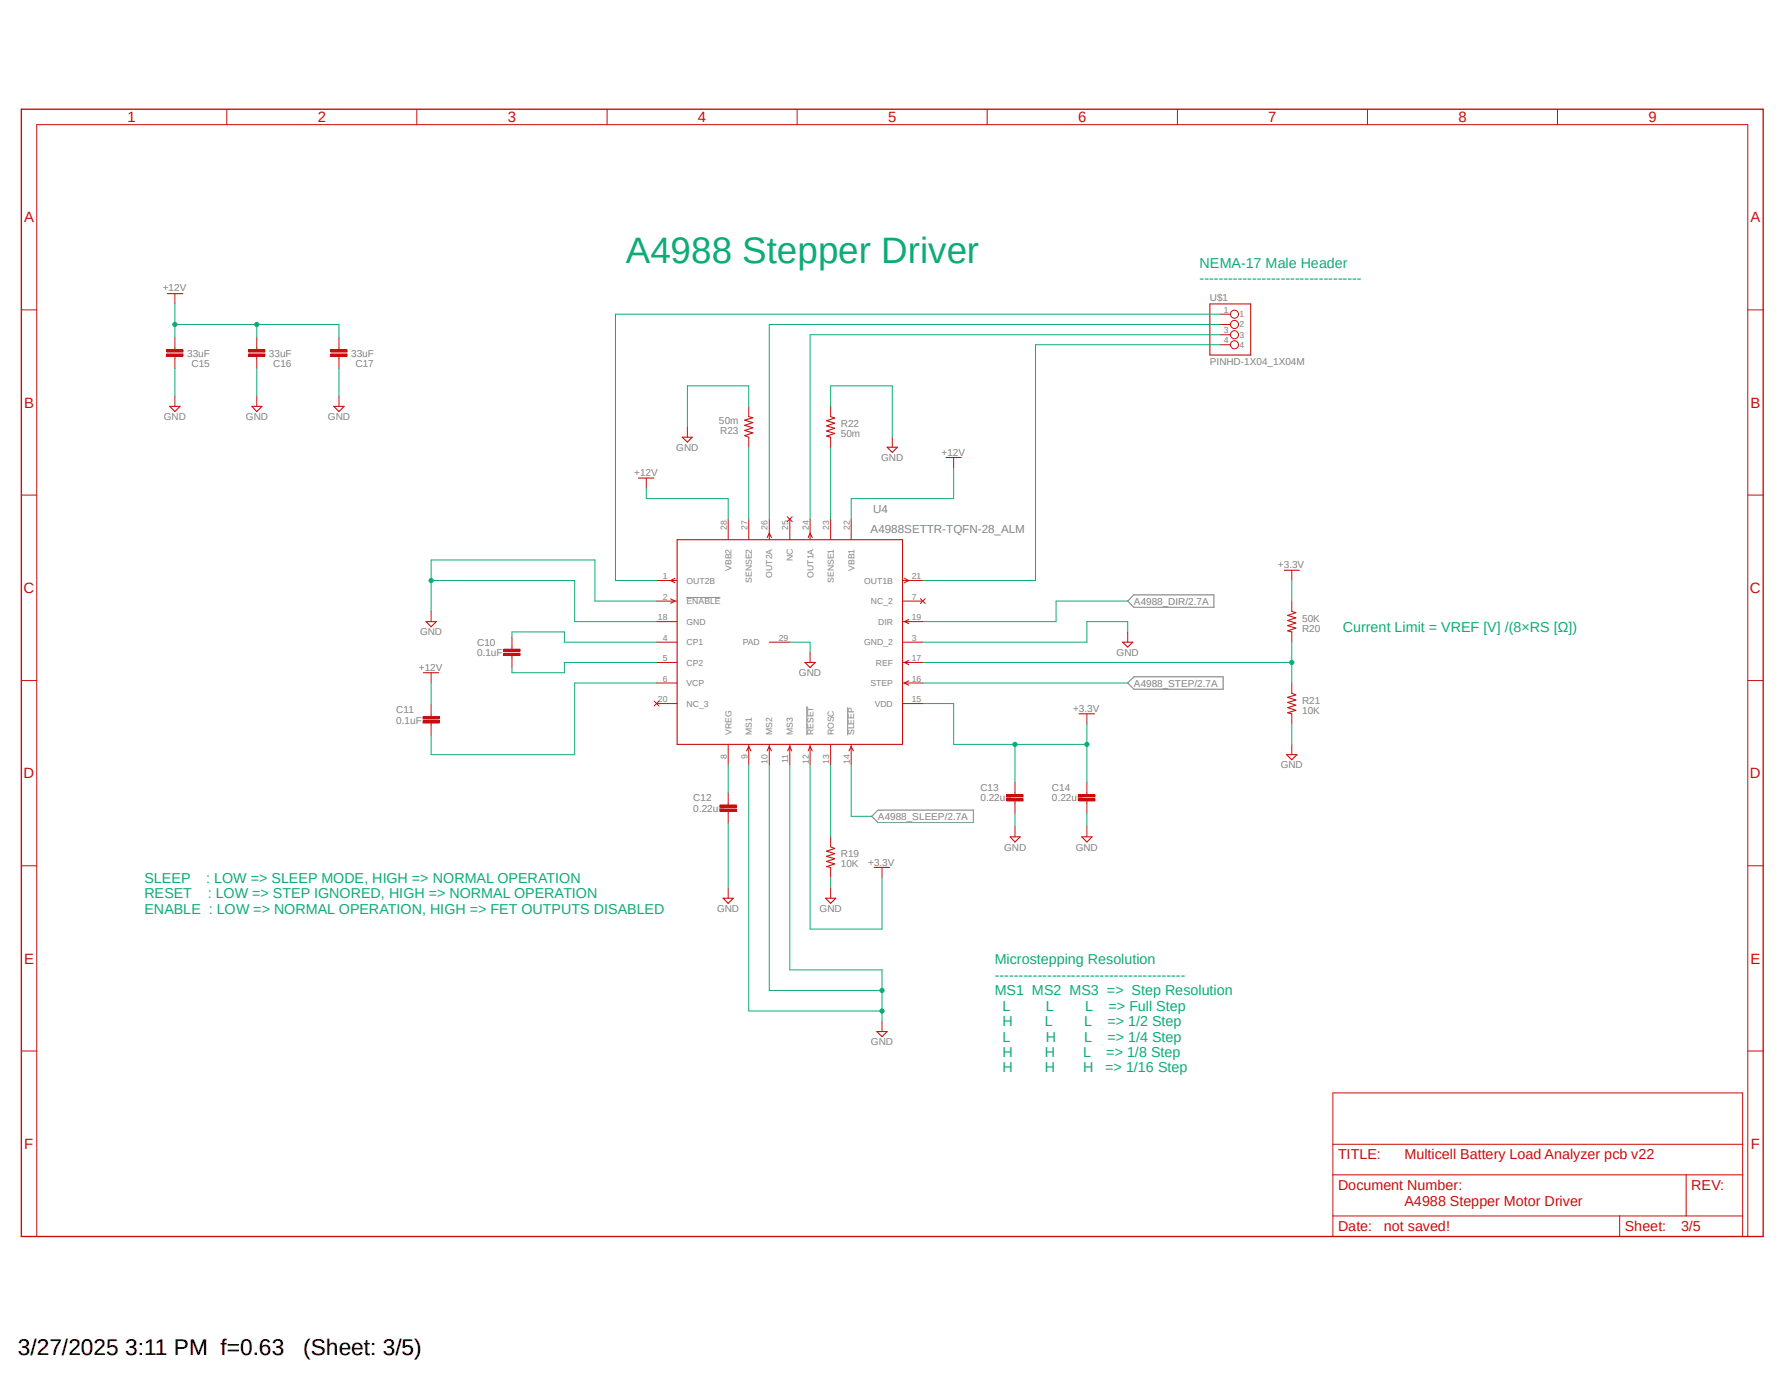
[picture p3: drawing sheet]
<svg xmlns="http://www.w3.org/2000/svg" width="279mm" height="216mm" viewBox="0 0 279 216" stroke-linecap="round" stroke-linejoin="round" font-family="sans-serif">
<path d="M3 16.9l273.4 177.1M276.4 16.9l-273.4 177.1" fill="none" stroke="#fff" stroke-width=".16"/>
<path d="M107.5 93.6h5.3M126.4 110.6v4.5M132.8 110.7v4.4" fill="none" stroke="#808080" stroke-width=".16"/>
<path d="M176.6 94.1l1-1h12.5v2h-12.5zM176.6 106.9l1-.9h14v1.9h-14zM137.5 126.8h14.9v2h-14.9l-1-1z" fill="none" stroke="#808080" stroke-width=".17"/>
<path d="M3.3 17.1h272.8v176.5h-272.8z" fill="none" stroke="#c90d0c" stroke-width=".21"/>
<g fill="none" stroke="#c90d0c" stroke-width=".16">
<path d="M35.5 17.1v2.4M65.3 17.1v2.4M95.1 17.1v2.4M124.8 17.1v2.4M154.6 17.1v2.4M184.4 17.1v2.4M214.2 17.1v2.4M243.9 17.1v2.4M3.3 48.5h2.5M26.1 54.8h2.6v.3h-2.6zM26.1 55.4h2.6v.4h-2.6zM27.4 46v1.6"/>
<path d="M27.4 52.9v1.9M27.4 55.8v1.9M38.9 54.8h2.6v.3h-2.6zM38.9 55.4h2.6v.4h-2.6zM40.2 52.9v1.9M40.2 55.8v1.9M51.8 54.8h2.6v.3h-2.6zM51.8 55.4h2.6v.4h-2.6zM53.1 52.9v1.9M53.1 55.8v1.9M191.1 49.2h1.6M191.1 50.8h1.6"/>
<path d="M191.1 52.4h1.6M191.1 54h1.6M273.7 48.5h2.4M3.3 77.5h2.5M27.4 62v1.6M40.2 62v1.6M53.1 62v1.6M101.2 74.8v1.7M107.7 66.8v1.7M117.3 63.6v1.6M117.3 68.5v1.5M130.1 63.6v1.6"/>
<path d="M130.1 68.5v1.5M139.7 68.5v1.5M149.4 71.6v1.6M273.7 77.5h2.4M67.5 95.7v1.6M80.2 99.7v1.9M102.8 94.1h3.2M102.8 97.3h3.2M102.8 90.9h3.2M114 81.3v3.2M117.3 81.3v3.2M120.5 81.3v3.2"/>
<path d="M123.3 80.9l.8 .8M123.7 81.3v3.2M124.1 80.9l-.8 .8M126.9 81.3v3.2M130.1 81.3v3.2M133.3 81.3v3.2M141.4 94.1h3.1M141.4 97.3h3.1M141.4 90.9h3.1M144.1 93.7l.8 .8M144.9 93.7l-.8 .8M176.6 98.9v1.6"/>
<path d="M202.3 89.3v1.6M202.3 94.1v1.6M202.3 98.9v1.6M3.3 106.6h2.5M66.3 112.9h2.5v.3h-2.5zM66.3 112.2h2.5v.4h-2.5zM67.5 105.3v1.6M67.5 110.3v1.9M67.5 113.2v1.9M78.9 102.3h2.5v.3h-2.5zM78.9 101.6h2.5v.4h-2.5zM80.2 102.6v1.9"/>
<path d="M102.4 109.8l.8 .7M102.8 100.5h3.2M102.8 103.7h3.2M102.8 106.9h3.2M102.8 110.2h3.2M103.2 109.8l-.8 .7M114 116.5v3.3M117.3 116.5v3.3M120.5 100.5h3.2M120.5 116.5v3.3M123.7 116.5v3.3M126.9 102.1v1.6"/>
<path d="M126.9 116.5v3.3M130.1 116.5v3.3M133.3 116.5v3.3M141.4 100.5h3.1M141.4 103.7h3.1M141.4 106.9h3.1M141.4 110.2h3.1M170.2 111.8v1.6M202.3 106.9v1.6M202.3 111.8v1.6M202.3 116.5v1.7M273.7 106.6h2.4"/>
<path d="M3.3 135.6h2.5M112.8 126.7h2.5v.3h-2.5zM112.8 126h2.5v.4h-2.5zM114 124.1v1.9M114 127v1.9M114 139v1.6M130.1 131v1.6M130.1 135.8v1.6M130.1 139v1.6M138.1 135.8v1.6M157.7 125.1h2.5v.3h-2.5zM157.7 124.4h2.5v.4h-2.5z"/>
<path d="M159 122.5v1.9M159 125.4v1.9M159 129.4v1.6M169 125.1h2.5v.3h-2.5zM169 124.4h2.5v.4h-2.5zM170.2 122.5v1.9M170.2 125.4v1.9M170.2 129.4v1.6M273.7 135.6h2.4M138.1 159.9v1.6M3.3 164.5h2.5M208.7 171.1h64.2v22.5h-64.2z"/>
<path d="M208.7 179.2h64.2M273.7 164.5h2.4M5.8 193.6v-174.1h267.9v174.1M208.7 183.9h64.2M208.7 190.4h64.2M253.7 190.4v3.2M264.1 183.9v6.5"/>
<circle cx="193.3" cy="52.4" r=".63"/>
<circle cx="193.3" cy="49.2" r=".63"/>
<circle cx="193.3" cy="50.8" r=".63"/>
<circle cx="193.3" cy="54" r=".63"/>
</g>
<g fill="none" stroke="#c90d0c" stroke-width=".34">
<path d="M26.1 54.9h2.6M26.1 55.6h2.6M38.9 54.9h2.6M38.9 55.6h2.6M51.8 54.9h2.6M51.8 55.6h2.6M66.3 113h2.5M66.3 112.4h2.5M78.9 102.4h2.5M78.9 101.8h2.5M112.8 126.8h2.5M112.8 126.2h2.5"/>
<path d="M157.7 125.2h2.5M157.7 124.6h2.5M169 125.2h2.5M169 124.6h2.5"/>
</g>
<g fill="none" stroke="#c90d0c" stroke-width=".17">
<path d="M26.2 46h2.4M189.5 47.6h6.4v8h-6.4zM26.6 63.6h1.6l-.8 .8zM39.5 63.6h1.5l-.8 .8zM52.3 63.6h1.6l-.8 .8zM100 74.8h2.4M106.8 68.5h1.6l-.7 .7zM117.3 65.2l.6 .2-1.3 .4 1.3 .4-1.3 .4 1.3 .4-1.3 .4 1.3 .4-1.3 .4 .7 .3M130.1 65.2l.6 .2-1.2 .5 1.2 .4-1.2 .4 1.2 .4-1.2 .4 1.2 .4-1.2 .4 .6 .2M138.9 70h1.6l-.8 .8zM148.2 71.6h2.3M66.7 97.3h1.6l-.8 .8z"/>
<path d="M105 93.8l.7 .3-.7 .3M105.7 90.6l-.7 .3 .7 .3M106 84.5h35.4v32h-35.4zM120.1 84.2l.4-.7 .3 .7M126.6 84.2l.3-.7 .3 .7M141.6 90.6l.7 .3-.7 .3M142.3 97l-.7 .3 .7 .3M201.1 89.3h2.4M202.3 95.7l.6 .2-1.2 .5 1.2 .3-1.2 .5 1.2 .3-1.2 .5 1.2 .3-1.2 .5 .6 .1M66.3 105.3h2.4M116.9 117.6l.4-.7 .3 .7M120.1 117.6l.4-.7 .3 .7"/>
<path d="M123.4 117.6l.3-.7 .3 .7M126.1 103.7h1.6l-.8 .8zM126.6 117.6l.3-.7 .3 .7M133 117.6l.3-.7 .3 .7M142.3 106.6l-.7 .3 .7 .4M142.3 103.4l-.7 .3 .7 .4M169 111.8h2.4M175.8 100.5h1.6l-.8 .8zM201.5 118.2h1.6l-.8 .8zM202.3 108.5l.6 .3-1.2 .4 1.2 .4-1.2 .4 1.2 .4-1.2 .4 1.2 .4-1.2 .4 .6 .2M130.1 132.6l.6 .2-1.2 .5 1.2 .3-1.2 .5 1.2 .4-1.2 .4 1.2 .4-1.2 .4 .6 .1M136.9 135.8h2.4"/>
<path d="M158.2 131h1.6l-.8 .8zM169.4 131h1.6l-.8 .8zM113.2 140.6h1.7l-.9 .8zM129.3 140.6h1.6l-.8 .8zM137.3 161.5h1.6l-.8 .8z"/>
</g>
<path d="M67.5 90.9h22.5v6.4h12.8M80.2 99.7v-.8h8.2v1.6h14.4M102.8 94.1h-9.6v-6.4h-25.7v8M102.8 103.7h-14.4v1.6h-8.2v-.8" fill="none" stroke="#0dab76" stroke-width=".16"/>
<circle cx="67.5" cy="90.9" r=".33" fill="#0dab76"/>
<g fill="none" stroke="#0dab76" stroke-width=".16">
<path d="M27.4 57.7v4.3M40.2 57.7v4.3M53.1 57.7v4.3M117.3 63.6v-3.2h-9.6v6.4M130.1 63.6v-3.2h9.6v8.1M176.6 98.9v-1.6h-6.4v3.2h-25.7M117.3 119.8v38.5h20.8M120.5 119.8v35.3h17.6v4.8M123.7 100.5h3.2v1.6M202.3 113.4v3.1M114 128.9v10.1M130.1 137.4v1.6"/>
<path d="M159 127.3v2.1M170.2 127.3v2.1"/>
<circle cx="67.5" cy="90.9" r=".33"/>
</g>
<circle cx="138.1" cy="158.3" r=".33" fill="#0dab76"/>
<g fill="none" stroke="#0dab76" stroke-width=".16">
<path d="M123.7 119.8v32h14.4v3.3"/>
<circle cx="138.1" cy="158.3" r=".33"/>
</g>
<circle cx="138.1" cy="155.1" r=".33" fill="#0dab76"/>
<g fill="none" stroke="#0dab76" stroke-width=".16">
<path d="M191.1 52.4h-64.2v28.9M117.3 70v11.3M130.1 70v11.3M114 119.8v4.3M130.1 119.8v11.2M144.5 106.9h32.1M144.5 103.7h57.8M202.3 100.5v6.4"/>
<circle cx="138.1" cy="155.1" r=".33"/>
</g>
<circle cx="202.3" cy="103.7" r=".33" fill="#0dab76"/>
<g fill="none" stroke="#0dab76" stroke-width=".16">
<path d="M27.4 47.6v5.3M27.4 50.8h25.7v2.1M40.2 50.8v2.1M101.2 76.5v1.6h12.8v3.2M149.4 73.2v4.9h-16.1v3.2M67.5 106.9v3.4M102.8 106.9h-12.8v11.3h-22.5v-3.1"/>
<circle cx="202.3" cy="103.7" r=".33"/>
</g>
<circle cx="27.4" cy="50.8" r=".33" fill="#0dab76"/>
<circle cx="27.4" cy="50.8" r=".33" fill="none" stroke="#0dab76" stroke-width=".16"/>
<circle cx="40.2" cy="50.8" r=".33" fill="#0dab76"/>
<g fill="none" stroke="#0dab76" stroke-width=".16">
<path d="M202.3 90.9v3.2M144.5 110.2h4.9v6.3h9.6v6M170.2 113.4v3.1"/>
<circle cx="40.2" cy="50.8" r=".33"/>
</g>
<circle cx="159" cy="116.5" r=".33" fill="#0dab76"/>
<g fill="none" stroke="#0dab76" stroke-width=".16">
<path d="M159 116.5h11.2v6"/>
<circle cx="159" cy="116.5" r=".33"/>
</g>
<circle cx="170.2" cy="116.5" r=".33" fill="#0dab76"/>
<g fill="none" stroke="#0dab76" stroke-width=".16">
<path d="M191.1 50.8h-70.6v30.5M191.1 49.2h-94.7v41.7h6.4M191.1 54h-28.9v36.9h-17.7M176.6 94.1h-11.2v3.2h-20.9M126.9 119.8v25.7h11.2v-8.1M133.3 119.8v8h3.2"/>
<circle cx="170.2" cy="116.5" r=".33"/>
</g>
<text font-size="5.8" fill="#0dab76" x="98" y="41.1">A4988 Stepper Driver</text>
<g font-size="3.6">
<text x="2.8" y="212.1">3/27/2025 3:11 PM f=0.63</text>
<text x="47.5" y="212.1">(Sheet: 3/5)</text>
</g>
<g font-size="2.3" fill="#c90d0c">
<text x="20" y="19.1">1</text>
<text x="49.8" y="19.1">2</text>
<text x="79.5" y="19.1">3</text>
<text x="109.3" y="19.1">4</text>
<text x="139.1" y="19.1">5</text>
<text x="168.9" y="19.1">6</text>
<text x="198.6" y="19.1">7</text>
<text x="228.4" y="19.1">8</text>
<text x="258.2" y="19.1">9</text>
<text x="3.8" y="34.8">A</text>
<text x="274.2" y="34.8">A</text>
<text x="3.8" y="63.8">B</text>
<text x="274.2" y="63.8">B</text>
<text x="3.7" y="92.8">C</text>
<text x="274.1" y="92.8">C</text>
<text x="3.7" y="121.8">D</text>
<text x="274.1" y="121.8">D</text>
<text x="3.8" y="150.9">E</text>
<text x="274.2" y="150.9">E</text>
<text x="3.8" y="179.9">F</text>
<text x="274.2" y="179.9">F</text>
</g>
<g font-size="2.2" fill="#0dab76">
<text x="187.9" y="42">NEMA-17 Male Header</text>
<text x="187.9" y="44.4">----------------------------------</text>
<text x="210.3" y="98.9">Current Limit = VREF [V] /(8×RS [Ω])</text>
<text x="22.6" y="138.2">SLEEP</text>
<text x="22.6" y="140.6">RESET</text>
<text x="22.6" y="143">ENABLE : LOW =&gt; NORMAL OPERATION, HIGH =&gt; FET OUTPUTS DISABLED</text>
<text x="32.3" y="138.2">: LOW =&gt; SLEEP MODE, HIGH =&gt; NORMAL OPERATION</text>
<text x="32.5" y="140.6">: LOW =&gt; STEP IGNORED, HIGH =&gt; NORMAL OPERATION</text>
<text x="155.8" y="151">Microstepping Resolution</text>
<text x="155.8" y="153.4">----------------------------------------</text>
<text x="155.8" y="155.8">MS1 MS2 MS3 =&gt; Step Resolution</text>
<text x="157" y="158.2">L</text>
<text x="157" y="160.7">H</text>
<text x="163.6" y="160.7">L</text>
<text x="163.8" y="158.2">L</text>
<text x="169.8" y="160.7">L</text>
<text x="170" y="158.2">L</text>
<text x="173.4" y="160.7">=&gt; 1/2 Step</text>
<text x="173.6" y="158.2">=&gt; Full Step</text>
<text x="157" y="163.1">L</text>
<text x="157" y="165.5">H</text>
<text x="157" y="167.9">H</text>
<text x="163.6" y="165.5">H</text>
<text x="163.6" y="167.9">H</text>
<text x="163.8" y="163.1">H</text>
<text x="169.6" y="165.5">L</text>
<text x="169.6" y="167.9">H</text>
<text x="169.8" y="163.1">L</text>
<text x="173.1" y="167.9">=&gt; 1/16 Step</text>
<text x="173.3" y="165.5">=&gt; 1/8 Step</text>
<text x="173.4" y="163.1">=&gt; 1/4 Step</text>
</g>
<g font-size="2.2" fill="#c90d0c">
<text x="209.6" y="181.5">TITLE:</text>
<text x="220" y="181.5">Multicell Battery Load Analyzer pcb v22</text>
<text x="209.6" y="186.4">Document Number:</text>
<text x="220" y="188.8">A4988 Stepper Motor Driver</text>
<text x="264.9" y="186.4">REV:</text>
<text x="209.6" y="192.8">Date:</text>
<text x="216.7" y="192.8">not saved!</text>
<text x="254.5" y="192.8">Sheet:</text>
<text x="263.3" y="192.8">3/5</text>
</g>
<g font-size="1.8" fill="#808080">
<text x="136.4" y="83.5">A4988SETTR-TQFN-28_ALM</text>
<text x="136.7" y="80.3">U4</text>
</g>
<g font-size="1.6" fill="#808080">
<text x="25.5" y="45.6">+12V</text>
<text x="189.5" y="47.1">U$1</text>
<text x="29.3" y="55.9">33uF</text>
<text x="30" y="57.4">C15</text>
<text x="42.1" y="55.9">33uF</text>
<text x="42.8" y="57.4">C16</text>
<text x="55" y="55.9">33uF</text>
<text x="55.7" y="57.4">C17</text>
<text x="189.5" y="57.2">PINHD-1X04_1X04M</text>
<text x="25.7" y="65.8">GND</text>
<text x="38.5" y="65.8">GND</text>
<text x="51.3" y="65.8">GND</text>
<text x="105.9" y="70.6">GND</text>
<text x="112.6" y="66.4">50m</text>
<text x="112.8" y="67.9">R23</text>
<text x="131.7" y="68.5">50m</text>
<text x="131.7" y="66.8">R22</text>
<text x="147.4" y="71.3">+12V</text>
<text x="99.3" y="74.5">+12V</text>
<text x="138" y="72.2">GND</text>
<text x="200.1" y="89">+3.3V</text>
<text x="177.6" y="94.7">A4988_DIR/2.7A</text>
<text x="65.8" y="99.5">GND</text>
<text x="74.7" y="101.1">C10</text>
<text x="203.9" y="97.3">50K</text>
<text x="203.9" y="98.9">R20</text>
<text x="65.6" y="105">+12V</text>
<text x="74.7" y="102.7">0.1uF</text>
<text x="125.1" y="105.9">GND</text>
<text x="174.9" y="102.7">GND</text>
<text x="177.6" y="107.5">A4988_STEP/2.7A</text>
<text x="62.1" y="113.3">0.1uF</text>
<text x="62.1" y="111.7">C11</text>
<text x="168.1" y="111.4">+3.3V</text>
<text x="203.9" y="111.8">10K</text>
<text x="203.9" y="110.1">R21</text>
<text x="108.6" y="125.5">C12</text>
<text x="153.5" y="125.5">0.22uF</text>
<text x="153.5" y="123.9">C13</text>
<text x="164.8" y="125.5">0.22uF</text>
<text x="164.8" y="123.9">C14</text>
<text x="200.6" y="120.3">GND</text>
<text x="108.6" y="127.1">0.22uF</text>
<text x="137.5" y="128.4">A4988_SLEEP/2.7A</text>
<text x="131.7" y="135.8">10K</text>
<text x="131.7" y="134.2">R19</text>
<text x="136" y="135.5">+3.3V</text>
<text x="157.3" y="133.2">GND</text>
<text x="168.5" y="133.2">GND</text>
<text x="112.3" y="142.8">GND</text>
<text x="128.4" y="142.8">GND</text>
<text x="136.4" y="163.7">GND</text>
</g>
<g font-size="1.4" fill="#808080">
<text x="191.7" y="48.9">1</text>
<text x="191.7" y="52.2">3</text>
<text x="191.7" y="53.8">4</text>
<text x="194.1" y="49.7">1</text>
<text x="194.1" y="51.3">2</text>
<text x="194.1" y="52.9">3</text>
<text x="194.1" y="54.5">4</text>
<text x="113.8" y="83" transform="rotate(-90 113.8 83)">28</text>
<text x="117.1" y="83" transform="rotate(-90 117.1 83)">27</text>
<text x="120.2" y="83" transform="rotate(-90 120.2 83)">26</text>
<text x="123.4" y="83" transform="rotate(-90 123.4 83)">25</text>
<text x="126.7" y="83" transform="rotate(-90 126.7 83)">24</text>
<text x="129.9" y="83" transform="rotate(-90 129.9 83)">23</text>
<text x="133.1" y="83" transform="rotate(-90 133.1 83)">22</text>
<text x="114.6" y="89.4" transform="rotate(-90 114.6 89.4)">VBB2</text>
<text x="124.2" y="87.9" transform="rotate(-90 124.2 87.9)">NC</text>
<text x="133.8" y="89.4" transform="rotate(-90 133.8 89.4)">VBB1</text>
<text x="103.8" y="93.9">2</text>
<text x="103.8" y="90.7">1</text>
<text x="107.5" y="94.6">ENABLE</text>
<text x="107.5" y="91.4">OUT2B</text>
<text x="117.8" y="91.3" transform="rotate(-90 117.8 91.3)">SENSE2</text>
<text x="120.9" y="90.5" transform="rotate(-90 120.9 90.5)">OUT2A</text>
<text x="127.4" y="90.5" transform="rotate(-90 127.4 90.5)">OUT1A</text>
<text x="130.6" y="91.3" transform="rotate(-90 130.6 91.3)">SENSE1</text>
<text x="135.3" y="91.4">OUT1B</text>
<text x="136.4" y="94.6">NC_2</text>
<text x="142.8" y="93.9">7</text>
<text x="142.8" y="90.7">21</text>
<text x="103" y="97.1">18</text>
<text x="103.8" y="100.3">4</text>
<text x="107.5" y="101">CP1</text>
<text x="107.5" y="97.8">GND</text>
<text x="116.3" y="101">PAD</text>
<text x="122" y="100.3">29</text>
<text x="135.3" y="101">GND_2</text>
<text x="137.5" y="97.8">DIR</text>
<text x="142.8" y="100.3">3</text>
<text x="142.8" y="97.1">19</text>
<text x="103.8" y="103.5">5</text>
<text x="103.8" y="106.7">6</text>
<text x="107.5" y="104.2">CP2</text>
<text x="107.5" y="107.4">VCP</text>
<text x="136.3" y="107.4">STEP</text>
<text x="137.2" y="104.2">REF</text>
<text x="142.8" y="106.7">16</text>
<text x="142.8" y="103.5">17</text>
<text x="103" y="109.9">20</text>
<text x="107.5" y="110.6">NC_3</text>
<text x="137" y="110.7">VDD</text>
<text x="142.8" y="109.9">15</text>
<text x="113.8" y="118.8" transform="rotate(-90 113.8 118.8)">8</text>
<text x="114.6" y="115.1" transform="rotate(-90 114.6 115.1)">VREG</text>
<text x="117.1" y="118.8" transform="rotate(-90 117.1 118.8)">9</text>
<text x="117.7" y="115.1" transform="rotate(-90 117.7 115.1)">MS1</text>
<text x="120.2" y="119.5" transform="rotate(-90 120.2 119.5)">10</text>
<text x="120.9" y="115.1" transform="rotate(-90 120.9 115.1)">MS2</text>
<text x="123.4" y="119.4" transform="rotate(-90 123.4 119.4)">11</text>
<text x="124.2" y="115.1" transform="rotate(-90 124.2 115.1)">MS3</text>
<text x="126.7" y="119.5" transform="rotate(-90 126.7 119.5)">12</text>
<text x="127.4" y="115.1" transform="rotate(-90 127.4 115.1)">RESET</text>
<text x="129.9" y="119.5" transform="rotate(-90 129.9 119.5)">13</text>
<text x="130.6" y="115.1" transform="rotate(-90 130.6 115.1)">ROSC</text>
<text x="133.1" y="119.5" transform="rotate(-90 133.1 119.5)">14</text>
<text x="133.8" y="115.1" transform="rotate(-90 133.8 115.1)">SLEEP</text>
</g>
</svg>
